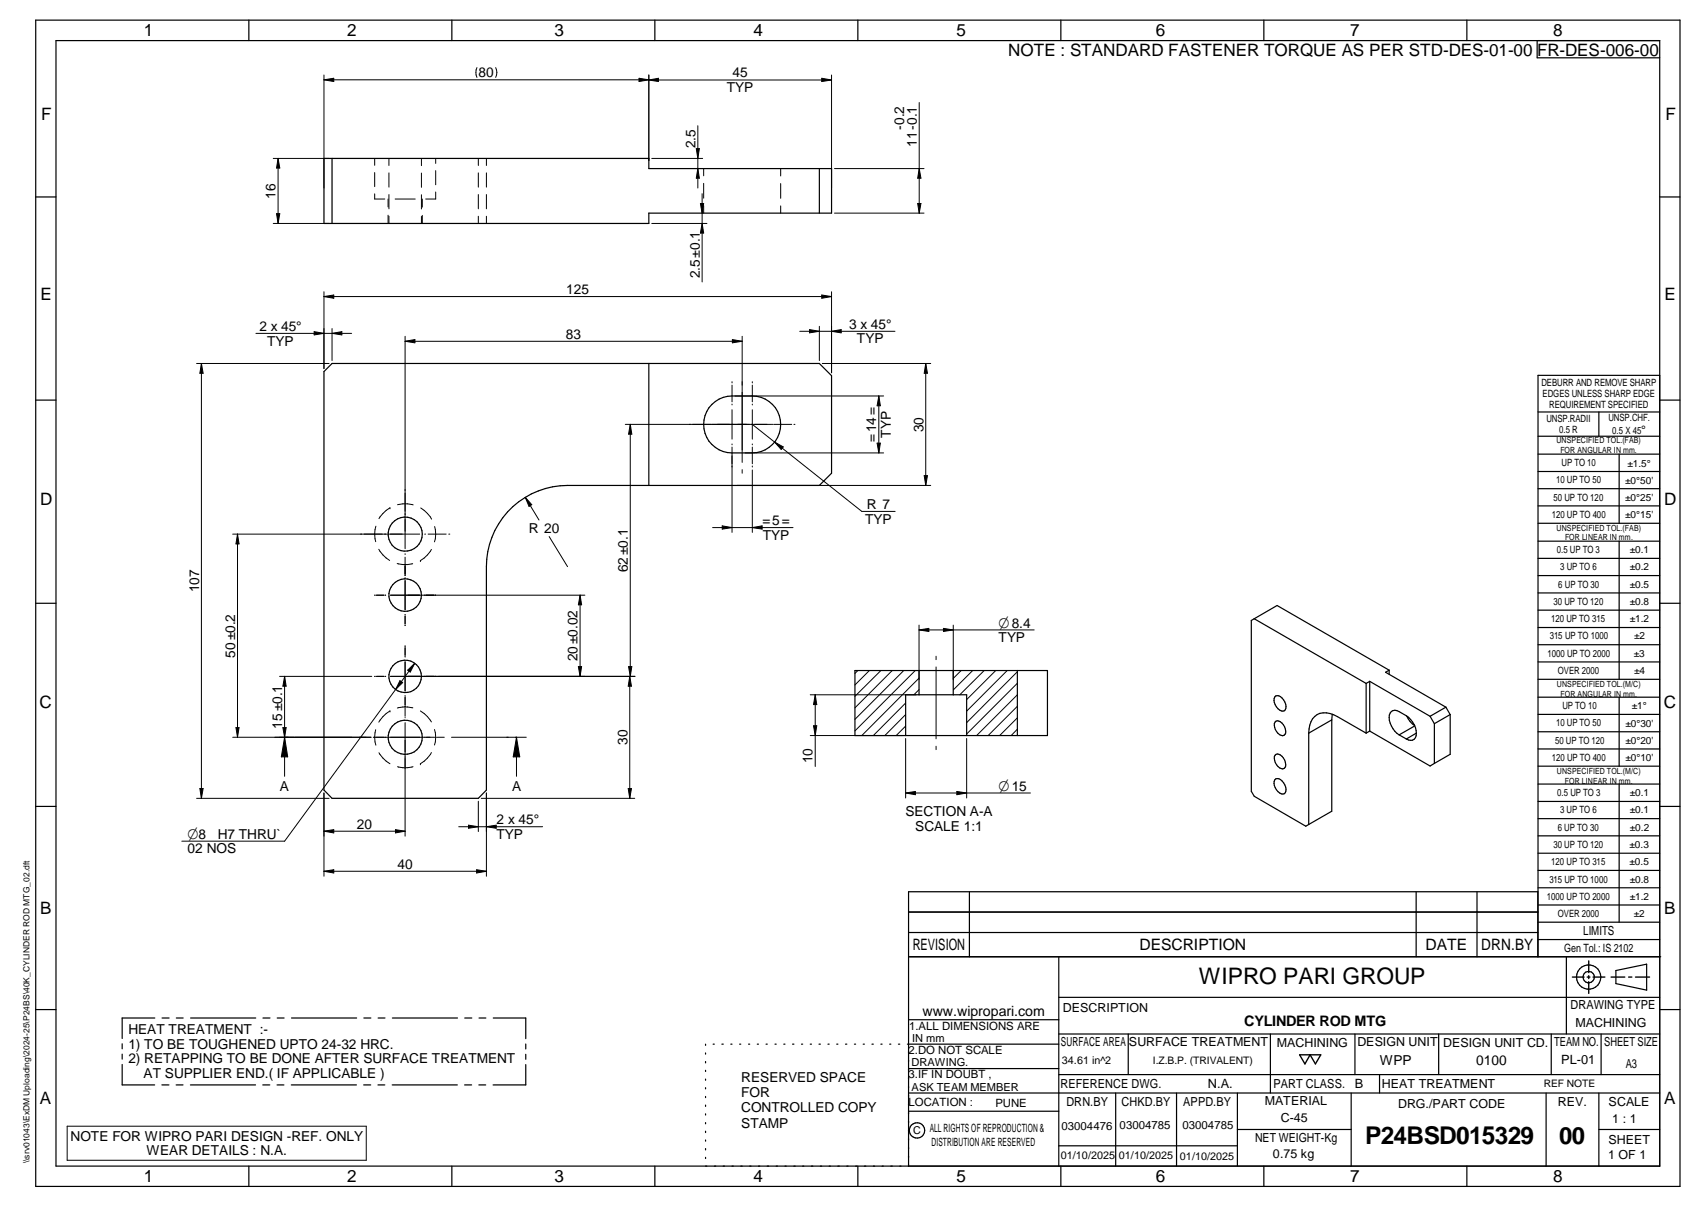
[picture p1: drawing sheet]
<svg xmlns="http://www.w3.org/2000/svg" width="420mm" height="297mm" viewBox="0 0 420 297" stroke-linecap="round" stroke-linejoin="round" font-family="sans-serif">
<g fill="none" stroke="#000" stroke-width=".3">
<path d="M8.8 5h405v287h-405zM13.8 10h395v277h-395zM61.3 5v5M111.3 5v5M161.3 5v5M211.3 5v5M261.3 5v5M311.3 5v5M361.3 5v5M378.6 10v4.2h30.2M79.8 39h80v2.5h45v11h-45v2.5h-80zM81.8 39v16"/>
<path d="M8.8 48.5h5M201.8 41.5v11M408.8 48.5h5M8.8 98.5h5M81.8 89.5h120l3 3v24l-3 3h-62a20 20 0 0 0-20 19.9v55l-2 2.1h-36l-2-2.1v-103zM159.8 89.5v30M175.3 99.5a6.9 6.9 0 0 1 5-2h5a7 7 0 0 1 7 7 7 7 0 0 1-7 7h-5a7 7 0 0 1-6.5-4.4 7 7 0 0 1 1.5-7.6zM408.8 92.4h-30v143.1M408.8 98.5h5M378.8 101.4h30M378.8 107.4h30M378.8 111.8h30"/>
<path d="M378.8 116h30M393.8 101.4v6M398.8 111.8v17M378.8 120.3h30M378.8 124.5h30M378.8 128.8h30M378.8 133.2h30M378.8 137.4h30M398.8 133.2v34M8.8 148.5h5M308.9 152.3l5.6-3.3 27.6 15.9M308.9 152.3l-.7 .4v42l.7 1.3 12.7 7.3 .7-.4"/>
<path d="M308.9 152.3l27.6 15.9M378.8 141.6h30M378.8 145.9h30M378.8 150.2h30M378.8 154.4h30M378.8 158.7h30M408.8 148.5h5M210.6 165h47.4v16h-47.4zM226.3 165v6M234.8 165v6M250.6 165v16M314.2 171.3a1.97 1.97 0 0 1 2.2 1.5 1.41 1.41 0 0 1-.4 2.2 2.76 2.76 0 0 1-2.1-3.5z"/>
<path d="M314.2 177.5a2 2 0 0 1 2.4 1.9 1.06 1.06 0 0 1-.4 1.5 1.06 1.06 0 0 1-1.5-.4 2.62 2.62 0 0 1-.7-2.8zM328 177.2v22.4l-5.7 3.3M328 177.2l-5.7 3.2M328.1 175.8l-.1 1.4M336.5 168.2v12.2M337.3 179.9l-.8 .5M337.3 167.7l14.9 8.6M337.3 167.7v12.2M337.3 179.9l14.9 8.6 1.1-.6M337.3 167.7l-.8 .5M342.1 164.9l-.9 .5 14.9 8.6M342.1 164.9v1"/>
<path d="M346.4 176.2a5.3 5.3 0 0 0 2 2.4M348.4 178.6l-3.8 2.2M352.2 176.3l1.1 1.8M353.3 178.1v9.8M356.1 174l1.1 1.9M356.1 174l-3.9 2.3M357.2 175.9v9.7l-3.9 2.3M357.2 175.9l-3.9 2.2M378.8 162.9h30M378.8 167.2h30M378.8 171.6h30M378.8 175.8h30"/>
<path d="M398.8 171.6v17M8.8 198.5h5M238.1 181v-10h-15.1v10M314 185.9a1.34 1.34 0 0 1 2.1 .7l.3 .5a1.35 1.35 0 0 1-.5 2.1 2.63 2.63 0 0 1-1.9-3.3zM314.2 191.7a1.97 1.97 0 0 1 2.2 1.5 1.41 1.41 0 0 1-.4 2.2 2.76 2.76 0 0 1-2.1-3.5zM322.3 180.4v22.5M322.3 180.4a4.8 4.8 0 0 1 2.8-4.8 5.5 5.5 0 0 1 4.3 .8l7.1 4M344.6 180.8l1.8 1.1M348.8 180.4a6.3 6.3 0 0 0-4.8-5.5 1.46 1.46 0 0 0-1.9 1.7 5.6 5.6 0 0 0 2.5 4.2M348.8 180.4a1.49 1.49 0 0 1-.7 1.6 1.49 1.49 0 0 1-1.7-.1M348.8 180.4l-2.4 1.5M378.8 180.1h30"/>
<path d="M378.8 184.3h30M378.8 188.6h30M378.8 193h30M378.8 197.2h30M398.8 193v33.9M408.8 198.5h5M238.7 219.5v16M348.8 219.5v16M363.8 219.5v16M378.8 201.5h30M378.8 205.7h30M378.8 210h30"/>
<path d="M378.8 214.2h30M378.8 218.5h30M223.8 235.5h185.2M223.8 229.5h154.9M223.8 224.5h154.9M260.8 235.5v51.5M378.7 235.5v-16h-154.9v67.5M378.8 222.7h30M378.8 226.9h30M378.8 231.2h30M385.8 235.5v19M398 238.8l7.5-1.5v6.4l-7.5-1.6z"/>
<path d="M8.8 248.5h5M30.1 256.9v1.2M30.1 259.4v1.2M38.1 250.5h-8v5.1M39.9 250.5h1.7M43.4 250.5h1.7M46.9 250.5h16.1M64.8 250.5h1.7M68.3 250.5h1.7M71.8 250.5h16M89.6 250.5h1.7M93.1 250.5h1.7"/>
<path d="M96.6 250.5h16.1M114.5 250.5h1.7M118 250.5h1.7M121.5 250.5h8v5.1M129.5 256.9v1.2M129.5 259.5v1.2M173.8 257v.3M173.8 259.1v.3M175.6 257h.3M177.8 257h.3M180 257h.3M182.1 257h.3"/>
<path d="M184.4 257h.2M186.5 257h.3M188.7 257h.3M190.9 257h.3M193 257h.3M195.2 257h.3M197.4 257h.3M199.5 257h.3M201.7 257h.3M203.9 257h.3M206.1 257h.3M208.2 257h.4"/>
<path d="M210.4 257h.3M212.6 257h.3M214.7 257h.4M216.9 257h.3M219.1 257h.3M221.3 257h.3M223.8 251h37M260.8 257h-37.3M260.8 245.4h148M260.8 254.5h148M277.9 254.5v10M312.9 254.5v14.5"/>
<path d="M333.7 254.5v10M354.3 254.5v10M382 254.5v10M394.3 254.5v10M408.8 248.5h5M30.1 262v5h8M39.9 267h1.7M43.4 267h1.7M46.9 267h16M64.7 267h1.8M68.2 267h1.7M71.7 267h16.1"/>
<path d="M89.6 267h1.7M93.1 267h1.7M96.6 267h16M114.4 267h1.8M117.9 267h1.7M129.5 262v5h-8.1M173.8 261.2v.4M173.8 263.4v.3M173.8 265.6v.3M173.8 267.7v.3M173.8 269.8v.3M173.8 271.9v.4"/>
<path d="M173.8 274.1v.3M173.8 276.3v.3M173.8 278.4v.3M223.8 269h185M223.8 263h37M223.8 273.5h37M260.8 264.5h148M274.8 269v18M289.8 269v18M304.7 269v18M304.7 278h28.1M332.8 269v18"/>
<path d="M339.8 264.5v4.5M380.8 269v18M393.8 269v18M393.8 278h15M61.3 287v5M111.3 287v5M161.3 287v5M173.8 280.5v.3M173.8 282.7v.3M173.8 284.8v.3M211.3 287v5M260.8 282h43.9"/>
<path d="M261.3 287v5M311.3 287v5M361.3 287v5"/>
<circle cx="99.8" cy="131.5" r="4.2"/>
<circle cx="99.8" cy="146.5" r="4"/>
<circle cx="99.8" cy="166.5" r="4"/>
<circle cx="99.8" cy="181.4" r="4.2"/>
<circle cx="391.3" cy="240.5" r="2.99"/>
<circle cx="391.3" cy="240.5" r="1.41"/>
<circle cx="225.9" cy="278.2" r="1.89"/>
</g>
<g fill="none" stroke="#000" stroke-width=".25">
<path d="M79.8 19.6h80M79.8 19.6l2.4-.3v.8zM79.8 18.5v27.8M117.5 16.6a2.99 2.99 0 0 0 0 2.4M122.1 16.6a2.6 2.6 0 0 1 0 2.4M157.4 19.3l2.4 .3-2.4 .5zM159.8 19.7l2.4-.4v.8zM159.8 18.5v21M159.8 19.7h45M202.4 19.3l2.4 .4-2.4 .4zM204.8 18.5v27.8M67.3 39h13.8"/>
<path d="M68.5 39l.4 2.4h-.8zM68.5 39v16M92.3 39v1.7M95.8 39v1.7M103.8 39v1.8M107.3 39v1.2M117.8 39v1.7M119.8 39v1.7M160.5 39h12.5M171.5 36.6h.7l-.3 2.4zM171.9 30.9v15.4M226.4 25.2v27.3"/>
<path d="M67.3 55h13.8M68.1 52.6h.8l-.4 2.4zM92.3 47.7v1.3h2.5M92.3 42.5v3.4M95.6 49v1.9M95.6 53v2M95.8 42.5v3.6M95.8 47.9v3.5M95.8 53.2v1.8M97.3 49h5M103.8 42.6v3.5M103.8 47.9v3.5"/>
<path d="M103.8 53.3v1.7M104 49v2M104 53v2M107.3 47.2v1.8h-2.5M107.3 42v3.5M117.8 42.5v3.6M117.8 47.9v3.5M117.8 53.2v1.8M119.8 42.5v3.6M119.8 47.9v3.5M119.8 53.2v1.8M160.5 55h13.6"/>
<path d="M171.9 41.5l.3 2.4h-.7zM172.5 50.1h.8l-.4 2.4zM172.9 55l.4 2.4h-.8zM172.9 47.7v21.7M173.3 41.5v1.8M173.3 45.1v3.7M173.3 50.6v1.9M192.3 41.5v1.8M192.3 45.2v3.6M192.3 50.7v1.8M205.5 41.5h22.1M205.5 52.5h22.1"/>
<path d="M226 50.1h.8l-.4 2.4zM226.4 41.5l.4 2.4h-.8zM79.8 73l2.4-.4v.8zM79.8 71.8v18.9M79.8 73h125M202.4 72.6l2.4 .4-2.4 .4zM204.8 71.8v19.9M48.4 89.5h32.7M49.6 89.5l.4 2.4h-.8zM49.6 89.5v107M63 82h23.6M77.4 81.6l2.4 .4-2.4 .4z"/>
<path d="M81.8 80.9v7.8M81.8 82l2.4-.4v.8zM99.8 82.8v52.2M99.8 84l2.4-.4v.8zM99.8 84h83M180.3 93.9v.3M180.3 94.8v4.1M180.3 99.4v.3M180.4 83.6l2.4 .4-2.4 .4zM181 97.5h36.6M182.8 82.8v31M185.3 93.9v.3"/>
<path d="M185.3 94.8v4.1M185.3 99.4v.3M197 81.5h23.4M199.4 81.1l2.4 .4-2.4 .4zM201.8 80.3v8.4M202.5 89.5h26.7M204.8 81.5l2.4-.4v.8zM216.4 97.5l.4 2.4h-.8zM216.4 97.5v14M228 89.5l.4 2.4h-.8zM228 89.5v30M154 104.4h36"/>
<path d="M155.2 104.4v62.1M155.2 104.4l.4 2.4h-.8zM180.3 100.8v7.3M180.3 109.3v.2M180.3 110v21M181.5 119.5h47.7M182.8 115.6v.9M183.5 111.5h34.1M185.3 100.8v7.3M185.3 109.3v.2M185.3 110v4.1M185.3 114.7v.2"/>
<path d="M185.3 115.7v15.3M185.3 104.4l26.9 21.5h8.3M190.1 104.4h.2M190.5 104.4h.3M190.8 108.8l2.1 1.2-.5 .6zM190.9 104.4h4.1M195.5 104.4h.3M216 109.1h.8l-.4 2.4zM227.6 117.1h.8l-.4 2.4zM57.3 131.4h46.1M58.5 131.4l.4 2.5h-.8zM58.5 131.4v50"/>
<path d="M92.6 129.5a6.7 6.7 0 0 0-.1 3.8M93.3 135.2a7.6 7.6 0 0 0 2.7 2.7M96 125a8 8 0 0 0-2.7 2.6M96 125h.1M97.8 138.7a7.2 7.2 0 0 0 3.8 0M97.9 124.2a7.5 7.5 0 0 1 3.9 0M99.8 136.3v.2M99.8 137.1v4.5M103.5 138h.1M103.6 125a7.6 7.6 0 0 1 2.7 2.8M104.6 131.4h.2M105.4 131.4h4.5"/>
<path d="M106.2 135.2a7.2 7.2 0 0 1-2.7 2.8M107 129.6a6.6 6.6 0 0 1 0 3.7M110.5 131.4h.3M129.4 122.4l1.6 1.8-.7 .4zM129.4 122.4l3.3 5.6M135.2 132l4.6 7.4M175.5 129.8h19.8M177.9 129.4l2.4 .4-2.4 .4zM185.3 129.8l2.4-.4v.8zM92.3 146.5h.1M92.7 146.5h1.9M94.9 146.5h.1"/>
<path d="M96.2 146.5h47.8M99.8 159v.1M99.8 159.4v1.9M99.8 142.2v.3M99.8 142.9v7.2M99.8 151.3h.1M99.8 151.6v1.9M99.8 153.8v.2M142.9 146.5v20M142.9 146.5l.3 2.3h-.8zM226.3 153.8v13.5M226.3 155l2.5-.4v.8z"/>
<path d="M226.3 155h28.4M232.4 154.6l2.4 .4-2.4 .4zM234.8 153.8v13.5M58.1 179.1h.8l-.4 2.3zM68.9 166.5h22.7M69.7 179.1h.8l-.4 2.3zM70.1 166.5v24.6M70.1 166.5l.4 2.4h-.8zM92.3 166.5h.1M92.5 179.6a6.7 6.7 0 0 0 .1 3.8M92.7 166.5h1.9M94.9 166.5h.1"/>
<path d="M96 175a7.9 7.9 0 0 0-2.7 2.7M96 175h.1M96.2 166.5h60.2M97.4 169.7l-27.3 37.3h-25.3M98.5 167.5l.7 .5-1.8 1.7zM99.8 161.6v.1M99.8 173.7v.2M99.8 174.2v2.1M99.8 176.6v.1M99.8 162.9v7.2M99.8 171.2v.1M99.8 171.6v1.9"/>
<path d="M99.8 177.8v28M100.4 164.9l1.7-1.7-1.1 2.2zM101.7 174.2a7.4 7.4 0 0 0-3.8 0M102.1 163.2l-4.7 6.5M103.5 175a7.6 7.6 0 0 1 2.7 2.7M107 179.5l.3 1.9M142.4 164h.8l-.3 2.5zM154.8 164h.8l-.4 2.5zM155.1 166.5l.4 2.4h-.8zM155.1 166.5v30M199.5 171h26.1M200.4 178.6h.8l-.4 2.4z"/>
<path d="M200.8 171l.4 2.4h-.8zM200.8 171v17.6M211.3 165l-.7 .7M214.1 165l-3.5 3.6M216.9 165l-6.3 6.4M219.7 165l-9.1 9.2M222.6 165l-12 12M223 178.7l-2.3 2.3M223 175.9l-5.1 5.1M223 173l-7.9 8M225.4 165l-14.8 14.9M226.3 169.7l-1.2 1.3"/>
<path d="M226.3 166.9l-14.1 14.1M230.5 161.5v.8M230.5 164.1v17.7M236.7 165l-1.9 2M239.6 165l-4.8 4.8M242.4 165l-6 6M245.2 165l-7.1 7.2M248.1 165l-10 10M250.6 179.5l-1.6 1.5M250.6 176.7l-4.4 4.3M250.6 173.8l-7.2 7.2M250.6 165.3l-12.5 12.5"/>
<path d="M250.6 168.1l-12.5 12.5M250.6 171l-10.1 10M48.4 196.5h32.7M49.2 194.1h.8l-.4 2.4zM57.3 181.4h34.1M70.1 181.4l.8 4.9h-1.6zM79.8 195.2v20.4M91.9 181.4h15.1M93.3 185.3a7.6 7.6 0 0 0 2.7 2.7M97.9 188.7a6.6 6.6 0 0 0 3.8 0M103.5 188h.1M106.2 185.2a7.2 7.2 0 0 1-2.7 2.8"/>
<path d="M107.3 181.4l-.3 1.9M107.3 181.4h.2M107.7 181.4h1.7M111.2 181.4h18.4M117.8 197.2v7.4M118.5 196.5h37.8M119.8 195.2v20.4M127.2 181.4l.8 4.9h-1.6zM127.2 181.4v9.7M154.7 194.1h.8l-.4 2.4zM199.5 181h22.8M223 181.7v14.7"/>
<path d="M223 195.2h30.8M223 195.2l2.5-.4v.8zM230.5 183.6v.9M235.7 194.8l2.4 .4-2.4 .4zM238.1 181.7v14.7M79.8 214.4l2.4-.4v.8zM79.8 204.6l2.4-.4v.8zM79.8 214.4h40M79.8 204.6h20M97.4 204.2l2.4 .4-2.4 .4zM113 203.5h20.6M115.4 203.1l2.4 .4-2.4 .3z"/>
<path d="M117.4 214l2.4 .4-2.4 .4zM119.8 203.5l2.4-.4v.7zM16.5 277.2h73.7v8.3h-73.7z"/>
</g>
<path d="M391.3 236.5v2.9M320.1 259.6h5.2l-1.3 2.2-1.3-2.2-1.3 2.2zM387.3 240.5h2.8M390.9 240.5h.7M391.3 240.1v.7M391.3 241.6v2.9M392.3 240.5h3M396.8 240.5h3.4M401.1 240.5h.8M402.8 240.5h3.5" fill="none" stroke="#000" stroke-width=".34"/>
<g fill="#000">
<path d="M79.8 19.6l2.4-.3v.8zM157.4 19.3l2.4 .3-2.4 .5zM159.8 19.7l2.4-.4v.8zM202.4 19.3l2.4 .4-2.4 .4zM171.5 36.6h.7l-.3 2.4zM68.1 52.6h.8l-.4 2.4zM68.5 39l.4 2.4h-.8zM171.9 41.5l.3 2.4h-.7zM172.9 55l.4 2.4h-.8zM172.5 50.1h.8l-.4 2.4zM226.4 41.5l.4 2.4h-.8zM226 50.1h.8l-.4 2.4z"/>
<path d="M79.8 73l2.4-.4v.8zM202.4 72.6l2.4 .4-2.4 .4zM49.6 89.5l.4 2.4h-.8zM77.4 81.6l2.4 .4-2.4 .4zM81.8 82l2.4-.4v.8zM99.8 84l2.4-.4v.8zM180.4 83.6l2.4 .4-2.4 .4zM199.4 81.1l2.4 .4-2.4 .4zM204.8 81.5l2.4-.4v.8zM216.4 97.5l.4 2.4h-.8zM228 89.5l.4 2.4h-.8zM155.2 104.4l.4 2.4h-.8z"/>
<path d="M190.8 108.8l2.1 1.2-.5 .6zM216 109.1h.8l-.4 2.4zM227.6 117.1h.8l-.4 2.4zM58.5 131.4l.4 2.5h-.8zM129.4 122.4l1.6 1.8-.7 .4zM177.9 129.4l2.4 .4-2.4 .4zM185.3 129.8l2.4-.4v.8zM142.9 146.5l.3 2.3h-.8zM226.3 155l2.5-.4v.8zM232.4 154.6l2.4 .4-2.4 .4zM58.1 179.1h.8l-.4 2.3zM69.7 179.1h.8l-.4 2.3z"/>
<path d="M70.1 166.5l.4 2.4h-.8zM98.5 167.5l.7 .5-1.8 1.7zM100.4 164.9l1.7-1.7-1.1 2.2zM142.4 164h.8l-.3 2.5zM154.8 164h.8l-.4 2.5zM155.1 166.5l.4 2.4h-.8zM200.8 171l.4 2.4h-.8zM200.4 178.6h.8l-.4 2.4zM49.2 194.1h.8l-.4 2.4zM70.1 181.4l.8 4.9h-1.6zM127.2 181.4l.8 4.9h-1.6zM154.7 194.1h.8l-.4 2.4z"/>
<path d="M223 195.2l2.5-.4v.8zM235.7 194.8l2.4 .4-2.4 .4zM79.8 214.4l2.4-.4v.8zM79.8 204.6l2.4-.4v.8zM97.4 204.2l2.4 .4-2.4 .4zM115.4 203.1l2.4 .4-2.4 .3zM117.4 214l2.4 .4-2.4 .4zM119.8 203.5l2.4-.4v.7z"/>
</g>
<text font-size="6" x="336.2" y="281.6">P24BSD015329</text>
<text font-size="5.9" x="384" y="281.6">00</text>
<text font-size="5.6" x="295.3" y="242.2">WIPRO PARI GROUP</text>
<g font-size="4.2">
<text x="35.4" y="9">1</text>
<text x="85.5" y="8.9">2</text>
<text x="136.6" y="9">3</text>
<text x="185.6" y="9">4</text>
<text x="235.6" y="9">5</text>
<text x="284.6" y="8.8">6</text>
<text x="332.6" y="9">7</text>
<text x="382.6" y="9">8</text>
<text x="248.3" y="13.8">NOTE : STANDARD FASTENER TORQUE AS PER STD-DES-01-00 FR-DES-006-00</text>
<text x="10.1" y="29.6">F</text>
<text x="410.2" y="29.6">F</text>
<text x="9.9" y="73.9">E</text>
<text x="409.9" y="73.9">E</text>
<text x="9.9" y="124.2">D</text>
<text x="409.9" y="124.2">D</text>
<text x="9.7" y="174.3">C</text>
<text x="409.7" y="174.3">C</text>
<text x="9.9" y="225">B</text>
<text x="409.8" y="225">B</text>
<text x="9.8" y="271.7">A</text>
<text x="409.8" y="271.7">A</text>
<text x="35.4" y="291">1</text>
<text x="85.5" y="290.9">2</text>
<text x="136.6" y="291">3</text>
<text x="185.6" y="291">4</text>
<text x="235.6" y="291">5</text>
<text x="284.6" y="290.8">6</text>
<text x="332.6" y="291">7</text>
<text x="382.6" y="291">8</text>
</g>
<g font-size="3.9">
<text x="224.8" y="233.8">REVISION</text>
<text x="280.7" y="233.8">DESCRIPTION</text>
<text x="351.1" y="233.8">DATE</text>
<text x="364.8" y="233.8">DRN.BY</text>
</g>
<g font-size="3.7">
<text x="245.9" y="154.4">O8.4</text>
<text x="245.9" y="194.6">O15</text>
<text x="46.2" y="206.4">O8</text>
</g>
<text font-size="3.6" x="306.4" y="252.6">CYLINDER ROD MTG</text>
<text font-size="3.5" x="227.2" y="250">www.wipropari.com</text>
<g font-size="3.4">
<text x="117.9" y="19">80</text>
<text x="179" y="22.6">TYP</text>
<text x="180.4" y="19">45</text>
<text x="222.7" y="31.9" transform="rotate(-90 222.7 31.9)">-0.2</text>
<text x="171.3" y="36.5" transform="rotate(-90 171.3 36.5)">2.5</text>
<text x="225.8" y="36.1" transform="rotate(-90 225.8 36.1)">11-0.1</text>
<text x="67.9" y="48.9" transform="rotate(-90 67.9 48.9)">16</text>
<text x="172.3" y="68.5" transform="rotate(-90 172.3 68.5)">2.5±0.1</text>
<text x="139.5" y="72.4">125</text>
<text x="63.9" y="81.4">2 x 45°</text>
<text x="139.4" y="83.4">83</text>
<text x="209.1" y="80.9">3 x 45°</text>
<text x="65.8" y="85">TYP</text>
<text x="211.1" y="84.5">TYP</text>
<text x="219.4" y="107.7" transform="rotate(-90 219.4 107.7)">TYP</text>
<text x="227.4" y="106.3" transform="rotate(-90 227.4 106.3)">30</text>
<text x="215.8" y="108.8" transform="rotate(-90 215.8 108.8)">=14=</text>
<text x="213.5" y="125.3">R 7</text>
<text x="130.2" y="131.2">R 20</text>
<text x="187.8" y="129.2">=5=</text>
<text x="213.1" y="128.9">TYP</text>
<text x="187.9" y="132.8">TYP</text>
<text x="154.6" y="140.8" transform="rotate(-90 154.6 140.8)">62±0.1</text>
<text x="49" y="145.8" transform="rotate(-90 49 145.8)">107</text>
<text x="57.9" y="161.8" transform="rotate(-90 57.9 161.8)">50±0.2</text>
<text x="245.9" y="158">TYP</text>
<text x="142.2" y="162.8" transform="rotate(-90 142.2 162.8)">20±0.02</text>
<text x="69.5" y="179.3" transform="rotate(-90 69.5 179.3)">15±0.1</text>
<text x="154.5" y="183.3" transform="rotate(-90 154.5 183.3)">30</text>
<text x="200.1" y="187.8" transform="rotate(-90 200.1 187.8)">10</text>
<text x="68.9" y="194.6">A</text>
<text x="126.1" y="194.6">A</text>
<text x="87.9" y="204">20</text>
<text x="122.3" y="202.9">2 x 45°</text>
<text x="223" y="200.8">SECTION A-A</text>
<text x="53.6" y="206.4">H7 THRU`</text>
<text x="122.3" y="206.5">TYP</text>
<text x="225.4" y="204.4">SCALE 1:1</text>
<text x="46.2" y="210">02 NOS</text>
<text x="97.9" y="213.8">40</text>
<text x="31.6" y="254.5">HEAT TREATMENT :-</text>
<text x="31.6" y="258.1">1) TO BE TOUGHENED UPTO 24-32 HRC.</text>
<text x="31.6" y="261.7">2) RETAPPING TO BE DONE AFTER SURFACE TREATMENT</text>
<text x="339.8" y="262.2">WPP</text>
<text x="363.6" y="262">0100</text>
<text x="35.4" y="265.3">AT SUPPLIER END.( IF APPLICABLE )</text>
<text x="182.6" y="266.2">RESERVED SPACE</text>
<text x="182.6" y="270">FOR</text>
<text x="182.6" y="273.7">CONTROLLED COPY</text>
<text x="17.4" y="280.8">NOTE FOR WIPRO PARI DESIGN -REF. ONLY</text>
<text x="182.6" y="277.5">STAMP</text>
<text x="36.1" y="284.4">WEAR DETAILS : N.A.</text>
</g>
<g font-size="3.1">
<text x="389.9" y="230.2">LIMITS</text>
<text x="261.8" y="249">DESCRIPTION</text>
<text x="386.8" y="248.4">DRAWING TYPE</text>
<text x="261.3" y="257.5">SURFACE AREA</text>
<text x="278" y="257.5">SURFACE TREATMENT</text>
<text x="314.5" y="257.6">MACHINING</text>
<text x="334.3" y="257.5">DESIGN UNIT</text>
<text x="355.4" y="257.6">DESIGN UNIT CD.</text>
<text x="382.8" y="257.3">TEAM NO.</text>
<text x="388" y="252.8">MACHINING</text>
<text x="395.1" y="257.4">SHEET SIZE</text>
<text x="384.5" y="261.9">PL-01</text>
<text x="400.4" y="262.8">A3</text>
<text x="261.2" y="267.8">REFERENCE DWG.</text>
<text x="297.5" y="267.8">N.A.</text>
<text x="313.6" y="267.7">PART CLASS.</text>
<text x="333.7" y="267.7">B</text>
<text x="340.3" y="267.7">HEAT TREATMENT</text>
<text x="262.6" y="272.2">DRN.BY</text>
<text x="276.2" y="272.1">CHKD.BY</text>
<text x="291.4" y="272.2">APPD.BY</text>
<text x="311.5" y="272">MATERIAL</text>
<text x="344.3" y="272.6">DRG./PART CODE</text>
<text x="383.7" y="272.2">REV.</text>
<text x="396.2" y="272.3">SCALE</text>
<text x="309.1" y="280.9">NET WEIGHT-Kg</text>
<text x="315.5" y="276.1">C-45</text>
<text x="396.1" y="281.4">SHEET</text>
<text x="397.1" y="276.4">1 : 1</text>
<text x="313.5" y="285.1">0.75 kg</text>
<text x="396.1" y="285.3">1 OF 1</text>
</g>
<text font-size="3" x="404.2" y="106.8">°</text>
<g font-size="2.8">
<text x="385.2" y="234.4">Gen Tol.: IS 2102</text>
<text x="223.9" y="253.4">1.ALL DIMENSIONS ARE</text>
<text x="223.8" y="259.3">2.DO NOT SCALE</text>
<text x="223.8" y="265.4">3.IF IN DOUBT ,</text>
<text x="223.8" y="272.2">LOCATION :</text>
<text x="245.1" y="272.4">PUNE</text>
<text x="229" y="278.7">ALL RIGHTS OF REPRODUCTION &amp;</text>
<text x="261.4" y="278">03004476</text>
<text x="275.7" y="277.7">03004785</text>
<text x="291.2" y="277.9">03004785</text>
<text x="229.4" y="282.1">DISTRIBUTION ARE RESERVED</text>
</g>
<g font-size="2.7">
<text x="224.7" y="256.4">IN mm</text>
<text x="224.5" y="262.4">DRAWING.</text>
<text x="261.5" y="261.9">34.61 in^2</text>
<text x="224.5" y="268.4">ASK TEAM MEMBER</text>
<text x="224.9" y="279.2">C</text>
<text x="261.3" y="285.2">01/10/2025</text>
<text x="275.6" y="285.2">01/10/2025</text>
<text x="290.6" y="285.4">01/10/2025</text>
</g>
<g font-size="2.5">
<text x="379.6" y="95">DEBURR AND REMOVE SHARP</text>
<text x="379.9" y="97.7">EDGES UNLESS SHARP EDGE</text>
<text x="381.5" y="100.5">REQUIREMENT SPECIFIED</text>
<text x="380.9" y="103.8">UNSP.RADII</text>
<text x="384" y="106.6">0.5 R</text>
<text x="396.1" y="103.6">UNSP.CHF.</text>
<text x="397.1" y="106.8">0.5 X 45</text>
<text x="383.2" y="119">10 UP TO 50</text>
<text x="384.6" y="114.7">UP TO 10</text>
<text x="400.3" y="119">±0°50'</text>
<text x="400.8" y="114.8">±1.5°</text>
<text x="382.6" y="123.2">50 UP TO 120</text>
<text x="400.3" y="123.2">±0°25'</text>
<text x="382.2" y="127.4">120 UP TO 400</text>
<text x="400.3" y="127.4">±0°15'</text>
<text x="383.4" y="136.1">0.5 UP TO 3</text>
<text x="401.4" y="136.1">±0.1</text>
<text x="384.2" y="140.4">3 UP TO 6</text>
<text x="401.4" y="140.3">±0.2</text>
<text x="382.6" y="148.8">30 UP TO 120</text>
<text x="383.8" y="144.6">6 UP TO 30</text>
<text x="401.4" y="148.9">±0.8</text>
<text x="401.4" y="144.7">±0.5</text>
<text x="382" y="153.1">120 UP TO 315</text>
<text x="401.4" y="153.1">±1.2</text>
<text x="381.2" y="161.6">1000 UP TO 2000</text>
<text x="381.7" y="157.4">315 UP TO 1000</text>
<text x="402.4" y="161.6">±3</text>
<text x="402.5" y="157.4">±2</text>
<text x="383.7" y="165.9">OVER 2000</text>
<text x="402.5" y="165.9">±4</text>
<text x="383.2" y="178.8">10 UP TO 50</text>
<text x="384.8" y="174.5">UP TO 10</text>
<text x="400.3" y="178.8">±0°30'</text>
<text x="401.9" y="174.6">±1°</text>
<text x="383" y="183">50 UP TO 120</text>
<text x="400.3" y="183.1">±0°20'</text>
<text x="382.2" y="187.3">120 UP TO 400</text>
<text x="400.3" y="187.3">±0°10'</text>
<text x="383.5" y="195.9">0.5 UP TO 3</text>
<text x="401.4" y="196">±0.1</text>
<text x="384.2" y="200.1">3 UP TO 6</text>
<text x="401.4" y="200.2">±0.1</text>
<text x="382.6" y="208.7">30 UP TO 120</text>
<text x="383.7" y="204.4">6 UP TO 30</text>
<text x="401.4" y="208.7">±0.3</text>
<text x="401.4" y="204.4">±0.2</text>
<text x="382" y="213">120 UP TO 315</text>
<text x="401.4" y="212.9">±0.5</text>
<text x="381" y="221.4">1000 UP TO 2000</text>
<text x="381.6" y="217.2">315 UP TO 1000</text>
<text x="401.4" y="221.4">±1.2</text>
<text x="401.4" y="217.2">±0.8</text>
<text x="383.7" y="225.7">OVER 2000</text>
<text x="402.4" y="225.7">±2</text>
<text x="283.9" y="261.9">I.Z.B.P. (TRIVALENT)</text>
<text x="380.2" y="267.5">REF NOTE</text>
</g>
<g font-size="2.1">
<text x="383.3" y="109.1">UNSPECIFIED TOL.(FAB)</text>
<text x="384.3" y="111.4">FOR ANGULAR IN mm.</text>
<text x="383.4" y="130.6">UNSPECIFIED TOL.(FAB)</text>
<text x="385.4" y="133">FOR LINEAR IN mm.</text>
<text x="383.4" y="169">UNSPECIFIED TOL.(M/C)</text>
<text x="384.3" y="171.4">FOR ANGULAR IN mm.</text>
<text x="383.4" y="190.5">UNSPECIFIED TOL.(M/C)</text>
<text x="385.4" y="192.8">FOR LINEAR IN mm.</text>
<text x="7.2" y="286.3" transform="rotate(-90 7.2 286.3)">\\srv01043\ExDM Uploading\2024-25\P24BS\40K_CYLINDER ROD MTG_02.dft</text>
</g>
</svg>
